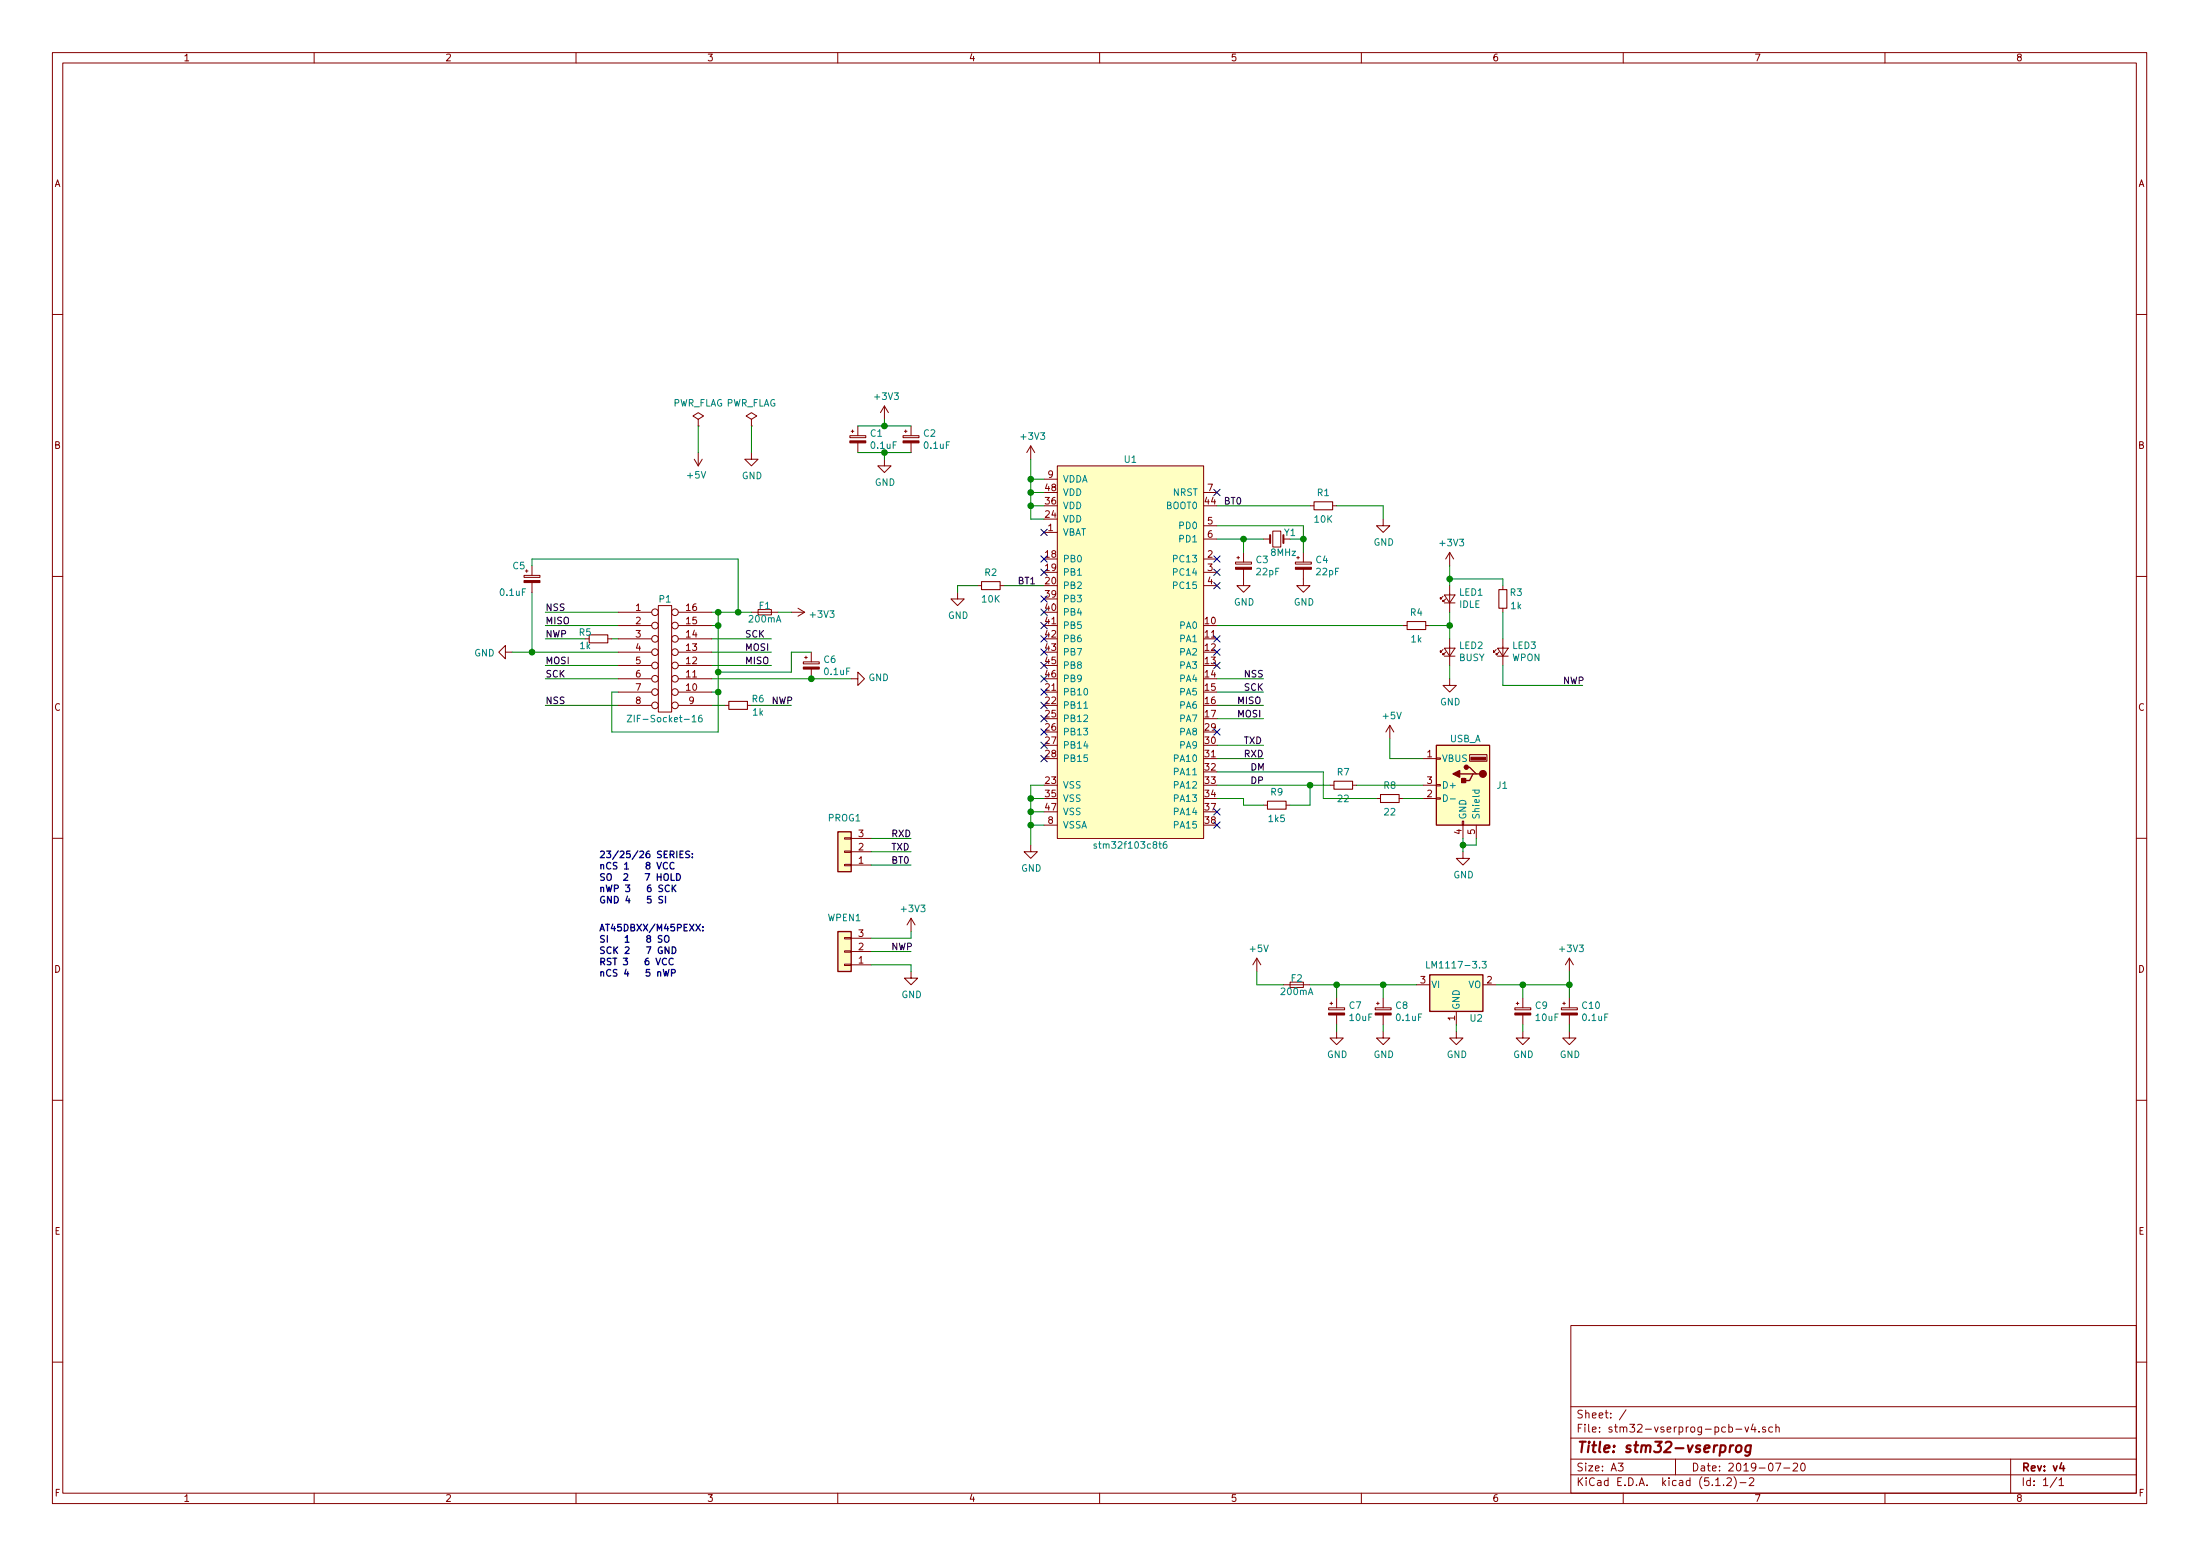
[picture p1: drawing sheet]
<svg xmlns="http://www.w3.org/2000/svg" width="420mm" height="297mm" viewBox="0 0 420 297" stroke-linecap="round" stroke-linejoin="round" font-family="sans-serif">
<g fill="none" stroke="#840000" stroke-width=".19">
<path d="M10 10h400v277h-400zM12 12h396v273.1h-396zM60 10v2M110 10v2M160 10v2M210 10v2M260 10v2M310 10v2M360 10v2M10 60h2M168.9 77.5l-.8 1.3M168.9 77.5v2.5"/>
<path d="M168.9 77.5l.8 1.3M408 60h2M132.6 87.7l.7 1.2M133.3 80l1.1-.6-1.1-.6-1 .6 1 .6v1.3M133.3 81.3h.1M133.3 86.4v2.5M134.1 87.7l-.8 1.2M143.5 80l1-.6-1-.6-1 .6 1 .6v1.3M143.5 81.3h.1M143.5 86.4v1.3h1.3l-1.3 1.2-1.3-1.2h1.3M162.3 83.2h3.1v.4h-3.1zM162.6 82.3h.5"/>
<path d="M162.8 82.1v.5M163.8 81.3v1.9M163.8 84.5v1.9M168.9 87.7v1.2h1.3l-1.3 1.3-1.3-1.3h1.3M172.5 83.2h3v.4h-3zM172.7 82.3h.5M173 82.1v.5M174 81.3v1.9M174 84.5v1.9M196.8 85.1l-.7 1.3M196.8 85.1v2.6M196.8 85.1l.8 1.3"/>
<path d="M199.4 91.5h2.5M201.9 88.9h28v71.2h-28zM229.9 94h2.5M250.2 96.6h.8M254.5 96.6h.8M264.2 99.1v1.3h1.2l-1.2 1.2-1.3-1.2h1.3M10 110h2M100.1 109.8h3v.4h-3zM100.3 109h.5M101.6 108v1.8M101.6 111.2v1.9M118.1 119.4h6.4"/>
<path d="M118.1 116.9h6.4M125.7 115.6h2.6v20.3h-2.6zM129.5 119.4h6.4M129.5 116.9h6.4M143.5 116.9h1.3M144.8 116.4h2.5v1h-2.5zM147.3 116.9h1.3M151.1 116.9h2.6M152.4 116.1l1.3 .8M153.7 116.9l-1.3 .7M182.9 113.1v1.2h1.2l-1.2 1.3-1.3-1.3h1.3M186.7 111.8h.8"/>
<path d="M191 111.8h.8M199.4 101.6h2.5M229.9 106.7h2.5M229.9 109.3h2.5M229.9 111.8h2.5M229.9 100.4h2.5M229.9 102.9h2.5M236 107.3h3v.4h-3zM236.2 106.5h.5M236.5 106.2v.5M237.5 108.7v3.1h1.3l-1.3 1.3-1.3-1.3h1.3M237.5 105.4v1.9"/>
<path d="M241.3 102.9h1.3M243.1 101.4h1.5v3h-1.5zM247.4 107.3h3v.4h-3zM247.6 106.5h.6M248.9 108.7v3.1h1.3l-1.3 1.3-1.3-1.3h1.3M248.9 105.4v1.9M268 119.4h.7M272.3 119.4h.7M275.6 113.8l-.5 .5v-.2v.2h.2M275.8 113.6h2.1l-1 1.5zM275.8 115.1h2.1M276.1 114.3l-.5 .5v-.2v.2h.2"/>
<path d="M276.9 105.4l-.8 1.3M276.9 105.4v2.6M276.9 111.8v5.1M276.9 105.4l.7 1.3M287 111.8v.8M287 116.1v.8M408 110h2M96.5 124.5v-1.3l-1.3 1.3 1.3 1.3v-1.3h1.3M116.1 122h.7M118.1 122h6.4M118.1 134.7h6.4M118.1 124.5h6.4"/>
<path d="M118.1 127h6.4M118.1 129.6h6.4M118.1 132.1h6.4M129.5 122h6.4M129.5 134.7h6.4M129.5 124.5h6.4M129.5 127h6.4M129.5 129.6h6.4M129.5 132.1h6.4M138.4 134.7h.8M142.7 134.7h.8M153.4 126.4h3.1v.3h-3.1z"/>
<path d="M153.7 125.5h.5M153.9 125.3v.5M154.9 124.5v1.9M154.9 127.7v1.9M162.6 129.6h1.2v-1.3l1.3 1.3-1.3 1.2v-1.2M265.4 138.5l-.7 1.2M265.4 138.5v2.5M265.4 138.5l.8 1.2M275.6 124l-.5 .5v-.3v.3h.2M275.8 123.7h2.1l-1 1.6zM275.8 125.3h2.1M276.1 124.5l-.5 .5v-.2v.2h.2"/>
<path d="M276.9 129.6v1.2h1.2l-1.2 1.3-1.3-1.3h1.3M276.9 122v5M285.7 124l-.5 .5v-.3v.3h.3M286 123.7h2l-1 1.6zM286 125.3h2M286.3 124.5l-.6 .5v-.2v.2h.3M287 122v5M161.3 159.9h1.3v.3h-1.3zM199.4 157.5h2.5M241.3 153.7h.8M245.6 153.7h.8M254 149.9h.8"/>
<path d="M258.3 149.9h.8M262.9 152.4h.8M267.2 152.4h.8M271.8 144.8h2.5M271.8 152.4h2.5M271.8 149.9h2.5M274.3 152.3h.8v.3h-.8zM274.3 149.8h.8v.2h-.8zM274.3 144.7h.8v.2h-.8zM279.3 156.8h.2v.7h-.2zM279.4 157.5v2.6M280.7 144.1h3.3v1.2h-3.3z"/>
<path d="M281.9 157.5v2.6M10 160h2M161.3 162.5h1.3v.2h-1.3zM161.3 165h1.3v.3h-1.3zM161.3 179h1.3v.2h-1.3zM162.6 160.1h3.8M162.6 165.1h3.8M162.6 162.6h3.8M162.6 179.1h3.8M174 175.3v2.5M174 175.3l-.8 1.3M174 175.3l.8 1.3"/>
<path d="M196.8 161.3v1.3h1.3l-1.3 1.3-1.2-1.3h1.2M279.4 162.6v1.3h1.3l-1.3 1.2-1.3-1.2h1.3M408 160h2M161.3 181.5h1.3v.3h-1.3zM161.3 184.1h1.3v.2h-1.3zM162.6 184.2h3.8M162.6 181.6h3.8M174 185.5v1.2h1.3l-1.3 1.3-1.3-1.3h1.3M240 182.9l-.7 1.3M240 182.9v2.6M240 182.9l.8 1.3M245.1 188h1.3"/>
<path d="M246.4 187.5h2.5v1h-2.5zM248.9 188h1.3M253.7 192.4h3.1v.4h-3.1zM254 191.6h.5M254.3 191.3v.5M255.3 196.9v1.3h1.2l-1.2 1.2-1.3-1.2h1.3M255.3 190.5v1.9M255.3 193.8v1.8M262.6 192.4h3.1v.4h-3.1zM262.9 191.6h.5M263.1 191.3v.5M264.2 196.9v1.3h1.2l-1.2 1.2-1.3-1.2h1.3"/>
<path d="M264.2 190.5v1.9M264.2 193.8v1.8M270.5 188h2.5M278.1 196.9v1.3h1.3l-1.3 1.2-1.2-1.2h1.2M278.1 193.1v2.5M283.2 188h2.5M289.3 192.4h3.1v.4h-3.1zM289.6 191.6h.5M289.8 191.3v.5M290.8 196.9v1.3h1.3l-1.3 1.2-1.2-1.2h1.2M290.8 190.5v1.9M290.8 193.8v1.8"/>
<path d="M298.2 192.4h3v.4h-3zM298.4 191.6h.6M298.7 191.3v.5M299.7 196.9v1.3h1.3l-1.3 1.2-1.3-1.2h1.3M299.7 182.9v2.6M299.7 190.5v1.9M299.7 193.8v1.8M299.7 182.9l-.7 1.3M299.7 182.9l.8 1.3M10 210h2M408 210h2M300 253h108v32.1h-108z"/>
<path d="M10 260h2M300 278.5h108M300 274.5h108M300 268.5h108M309 279.3h1l-.5 .6 .4 .1v.7l-.2 .1-.7-.1M310.5 269.1l-1.2 2M320 278.5v3M331.5 272.8h1.2M333.2 272.4l.4 1 .4-1M334.8 271.8l-.4 1.1h1M335.2 272.4v1M335.9 273.3v.1"/>
<path d="M337.2 272.5l-.4-.1-.2 .2 .1 .2 .5 .2v.3h-.6M338.5 272.5l-.4-.1-.3 .3 .1 .6 .2 .1 .4-.1M339.1 279.3h1l-.6 1.5M339.2 272.5l.2-.1 .3 .1 .1 .9M339.2 271.9v1.5M342.5 279.5l.5-.2 .3 .2v.2l-.9 1.1h.9M344.1 279.4l.1-.1a.8 .8 0 0 1 .6 .8 .8 .8 0 0 1-.6 .7 1 1 0 0 1-.1-1.4zM384 278.5v6.6M408 260h2M60 285.1v1.9M110 285.1v1.9M160 285.1v1.9"/>
<path d="M210 285.1v1.9M260 285.1v1.9M300 281.5h108M310 285.1v1.9M327.7 283.6h.8M329.2 283.5v.1M329.8 282.3l.6-.2 .2 .2 .1 .2-1 1.1h1M331.2 281.9a1.71 1.71 0 0 1 0 2.3M332.3 283h1.2M334.1 282.3l.6-.2 .2 .4-.9 1.1h.9M340.7 280.2h1.1M360 285.1v1.9"/>
<path d="M392.8 282l-1.3 2M393.2 282.5l.5-.4v1.5M393.2 283.6h.9"/>
<circle cx="125.1" cy="116.9" r=".63"/>
<circle cx="125.1" cy="119.4" r=".63"/>
<circle cx="128.9" cy="119.4" r=".63"/>
<circle cx="128.9" cy="116.9" r=".63"/>
<circle cx="125.1" cy="132.1" r=".63"/>
<circle cx="125.1" cy="134.7" r=".63"/>
<circle cx="125.1" cy="129.6" r=".63"/>
<circle cx="125.1" cy="122" r=".63"/>
<circle cx="125.1" cy="127" r=".63"/>
<circle cx="125.1" cy="124.5" r=".63"/>
<circle cx="128.9" cy="127" r=".63"/>
<circle cx="128.9" cy="122" r=".63"/>
<circle cx="128.9" cy="124.5" r=".63"/>
<circle cx="128.9" cy="132.1" r=".63"/>
<circle cx="128.9" cy="129.6" r=".63"/>
<circle cx="128.9" cy="134.7" r=".63"/>
</g>
<path d="M393.7 279.2l-.3 1.1h.9M394.1 279.8v1" fill="none" stroke="#840000" stroke-width=".3"/>
<path d="M331 275.9l-.3 .1-.3 .3M331.7 276.1l.1-.1a.51 .51 0 0 1 .8 .3l-.2 .7a.53 .53 0 0 1-.5 .2 .53 .53 0 0 1-.4-.4zM334.4 276a.68 .68 0 0 0-1 .3v.7l.3 .2 .5-.1M334.4 275.9l-.3 1.8a.53 .53 0 0 1-.8 .1" fill="none" stroke="#840000" stroke-width=".41"/>
<g fill="#ffffc2" stroke="#ffffc2" stroke-width=".19">
<path d="M201.9 88.9h28v71.2h-28z"/>
<path d="M274.3 142.3h10.2v15.2h-10.2z"/>
<path d="M273 186.1h10.2v7h-10.2z"/>
<path d="M160 158.8h2.6v7.6h-2.6z"/>
<path d="M160 177.8h2.6v7.7h-2.6z"/>
</g>
<path d="M119.8 136.5h.8l-.8 1.3h.8M134 136.5l-.4 .1a.87 .87 0 0 0 0 1.2l.5-.1v-.6l-.5-.1-.2 .3M207 135.2h.7M275.7 151.7a.64 .64 0 0 1 .7 .7 .64 .64 0 0 1-.7 .6zM277 152.5h1M281.2 150.8h1.3M281.7 150.8v.4l.2 .2 .5-.1v-.5M209.4 161.1h-.3l-.2 .2 .1 .2 .4 .1v.3h-.5M222.8 160.7h-.4a.87 .87 0 0 0 0 1.2h.4l.1-.5-.3-.3h-.2l-.3 .3M272.5 183.5v1.3h.6M283.1 183.5h.7l-.4 .5 .4 .1v.5l-.2 .2-.5-.1" fill="none" stroke="#008484" stroke-width=".19"/>
<g fill="none" stroke="#008400" stroke-width=".19">
<path d="M133.3 81.3v5.1M143.5 81.3v5.1M163.8 81.3h10.2M163.8 86.4h10.2M168.9 80v1.3M168.9 86.4v1.3M196.8 87.7v11.4h2.6M196.8 96.6h2.6M196.8 94h2.6M196.8 91.5h2.6M232.4 96.6h17.8M255.3 96.6h8.9v2.5"/>
<path d="M101.6 108v-1.3h39.4v10.2M101.6 113.1v11.4M104.1 119.4h14M104.1 116.9h14M135.9 119.4h1.3M135.9 116.9h7.6M137.2 116.9v22.8h-20.4v-7.6h1.3M148.6 116.9h2.5M186.7 111.8h-3.8v1.3M191.8 111.8h7.6M232.4 102.9h8.9M232.4 100.4h16.5v5"/>
<path d="M232.4 119.4h35.6M237.5 102.9v2.5M246.4 102.9h2.5M273 119.4h3.9M276.9 108v3.8M276.9 116.9v5.1M276.9 110.5h10.1v1.3M287 116.9v5.1M97.8 124.5h20.3M104.1 129.6h14M104.1 134.7h14M104.1 122h7.7"/>
<path d="M104.1 127h14M116.8 122h1.3M135.9 129.6h26.7M135.9 132.1h1.3M135.9 134.7h2.5M135.9 122h11.4M135.9 124.5h11.4M135.9 127h11.4M143.5 134.7h7.6M154.9 124.5h-3.8v3.8h-13.9M232.4 129.6h8.9M232.4 132.1h8.9"/>
<path d="M232.4 134.7h8.9M232.4 137.2h8.9M276.9 127v2.6M287 127v3.8h15.3M196.8 152.4h2.6M196.8 155h2.6M196.8 157.5h2.6M199.4 149.9h-2.6v11.4M232.4 149.9h21.6M232.4 152.4h5.1v1.3h3.8M232.4 147.4h20.3v5h10.2M232.4 144.8h8.9"/>
<path d="M232.4 142.3h8.9M250.2 149.9v3.8h-3.8M259.1 149.9h12.7M265.4 141v3.8h6.4M268 152.4h3.8M166.4 165.1h7.6M166.4 162.6h7.6M166.4 160.1h7.6M174 177.8v1.3h-7.6M279.4 160.1v2.5M281.9 160.1v1.2h-2.5M166.4 184.2h7.6v1.3"/>
<path d="M166.4 181.6h7.6M240 185.5v2.5h5.1M250.2 188h20.3M255.3 188v2.5M255.3 195.6v1.3M264.2 188v2.5M264.2 195.6v1.3M278.1 195.6v1.3M285.7 188h14M290.8 188v2.5M290.8 195.6v1.3M299.7 185.5v5"/>
<path d="M299.7 195.6v1.3"/>
</g>
<g fill="#008400" stroke="#008400" stroke-width=".25">
<circle cx="196.9" cy="152.4" r=".51"/>
<circle cx="196.9" cy="155" r=".51"/>
<circle cx="196.9" cy="157.5" r=".51"/>
<circle cx="196.9" cy="96.6" r=".51"/>
<circle cx="196.9" cy="94" r=".51"/>
<circle cx="196.9" cy="91.5" r=".51"/>
<circle cx="237.5" cy="102.9" r=".51"/>
<circle cx="248.9" cy="102.9" r=".51"/>
<circle cx="168.9" cy="81.3" r=".51"/>
<circle cx="168.9" cy="86.4" r=".51"/>
<circle cx="255.3" cy="188" r=".51"/>
<circle cx="264.2" cy="188" r=".51"/>
<circle cx="290.8" cy="188" r=".51"/>
<circle cx="250.2" cy="149.9" r=".51"/>
<circle cx="276.9" cy="119.4" r=".51"/>
<circle cx="276.9" cy="110.5" r=".51"/>
<circle cx="299.7" cy="188" r=".51"/>
<circle cx="101.6" cy="124.5" r=".51"/>
<circle cx="141" cy="116.9" r=".51"/>
<circle cx="137.2" cy="116.9" r=".51"/>
<circle cx="137.2" cy="132.1" r=".51"/>
<circle cx="137.2" cy="119.4" r=".51"/>
<circle cx="154.9" cy="129.6" r=".51"/>
<circle cx="137.2" cy="128.3" r=".51"/>
<circle cx="279.4" cy="161.3" r=".51"/>
</g>
<path d="M251 95.8h3.5v1.5h-3.5zM187.5 111h3.5v1.6h-3.5zM268.7 118.7h3.6v1.5h-3.6zM286.3 112.6h1.5v3.5h-1.5zM112.5 121.2h3.6v1.5h-3.6zM139.2 133.9h3.5v1.5h-3.5zM242.1 152.9h3.5v1.6h-3.5zM254.8 149.1h3.5v1.6h-3.5zM263.7 151.7h3.5v1.5h-3.5z" fill="none" stroke="#840000" stroke-width=".2"/>
<path d="M242.6 102.1v1.6M245.1 102.1v1.6" fill="none" stroke="#840000" stroke-width=".38"/>
<g fill="#840000" stroke="#840000" stroke-width=".19">
<path d="M236 108.3h3v.4h-3z"/>
<path d="M247.4 108.3h3v.4h-3z"/>
<path d="M162.3 84.2h3.1v.3h-3.1z"/>
<path d="M172.5 84.2h3v.3h-3z"/>
<path d="M280.9 144.6h2.8v.5h-2.8z"/>
<path d="M253.7 193.4h3.1v.4h-3.1z"/>
<path d="M262.6 193.4h3.1v.4h-3.1z"/>
<path d="M289.3 193.4h3.1v.4h-3.1z"/>
<path d="M298.2 193.4h3v.4h-3z"/>
<path d="M100.1 110.8h3v.4h-3z"/>
<path d="M153.4 127.3h3.1v.4h-3.1z"/>
</g>
<path d="M160 158.8h2.6v7.6h-2.6zM274.3 142.3h10.2v15.2h-10.2zM278.8 147.7h2.5M280 146.5h.7l1.2 1.2h.7M281.9 147.7h-.6l-.6 1.3h-1.3M160 177.8h2.6v7.7h-2.6zM273 186.1h10.2v7h-10.2z" fill="none" stroke="#840000" stroke-width=".25"/>
<g fill="#840000" stroke="#840000" stroke-width=".25">
<path d="M279.1 148.6h.8v.8h-.8z"/>
<path d="M277.5 147.7l1.3-.6v1.3z"/>
<circle cx="283.2" cy="147.7" r=".63"/>
<circle cx="280" cy="146.5" r=".38"/>
</g>
<g fill="none" stroke="#000084" stroke-width=".19">
<path d="M231.8 93.4l1.2 1.2M233 93.4l-1.2 1.2M198.8 101l1.2 1.2M198.8 106.1l1.2 1.2M198.8 108.6l1.2 1.3M198.8 113.7l1.2 1.2M198.8 116.3l1.2 1.2M198.8 118.8l1.2 1.2M200 101l-1.2 1.2M200 106.1l-1.2 1.2M200 108.6l-1.2 1.3M200 113.7l-1.2 1.2"/>
<path d="M200 116.3l-1.2 1.2M200 118.8l-1.2 1.2M231.8 106.1l1.2 1.2M231.8 108.6l1.2 1.3M231.8 111.2l1.2 1.2M233 106.1l-1.2 1.2M233 108.6l-1.2 1.3M233 111.2l-1.2 1.2M198.8 121.3l1.2 1.3M198.8 123.9l1.2 1.2M198.8 126.4l1.2 1.2M198.8 129l1.2 1.2"/>
<path d="M198.8 131.5l1.2 1.2M198.8 134l1.2 1.3M198.8 136.6l1.2 1.2M198.8 139.1l1.2 1.2M200 121.3l-1.2 1.3M200 123.9l-1.2 1.2M200 126.4l-1.2 1.2M200 129l-1.2 1.2M200 131.5l-1.2 1.2M200 134l-1.2 1.3M200 136.6l-1.2 1.2M200 139.1l-1.2 1.2"/>
<path d="M231.8 121.3l1.2 1.3M231.8 123.9l1.2 1.2M231.8 126.4l1.2 1.2M231.8 139.1l1.2 1.2M233 121.3l-1.2 1.3M233 123.9l-1.2 1.2M233 126.4l-1.2 1.2M233 139.1l-1.2 1.2M198.8 141.7l1.2 1.2M198.8 144.2l1.2 1.2M200 141.7l-1.2 1.2M200 144.2l-1.2 1.2"/>
<path d="M231.8 154.4l1.2 1.2M231.8 156.9l1.2 1.2M233 154.4l-1.2 1.2M233 156.9l-1.2 1.2"/>
</g>
<g fill="none" stroke="#0000c2" stroke-width=".25">
<path d="M119.2 166.9l.5-.1 .2 .3-.8 1h.8M119.3 165l.4-.4v1.3M119.3 165.9h.7M119.5 168.9h.8l-.5 .5 .4 .2 .1 .4-.3 .2-.5-.1M119.8 171.1l-.3 .8h.8M123.6 165.2l-.2-.3 .1-.1 .1-.2 .5 .2v.3l-.6 .1-.1 .2v.3l.2 .2 .4-.1 .1-.1v-.4l-.2-.1M124.3 168.9l-.4 .1a.87 .87 0 0 0 0 1.2l.4-.1v-.5l-.4-.2-.3 .3M124.3 171.1h-.6l-.1 .6 .2-.1 .5 .1v.5l-.2 .2-.5-.2M125.5 164.6l.4 1.3 .4-1.3M126.4 178.7l-.5-.1-.1 .1v.4l.5 .2 .1 .3-.2 .3-.5-.1M126.5 169l-.4-.1-.2 .2v.4l.6 .2v.3l-.2 .2h-.5M126.5 171.2l-.4-.1-.2 .1v.5l.6 .2v.2l-.2 .3-.5-.1"/>
<path d="M126.8 167l.3-.2a.44 .44 0 0 1 .5 .4v.7l-.5 .2-.3-.2zM127 178.8l.2-.2a.45 .45 0 0 1 .6 .4l-.2 .8h-.5a.92 .92 0 0 1-.1-1zM127.1 171.1v1.3M127.5 164.8a.6 .6 0 0 0-.9 .4 .6 .6 0 0 0 .6 .7l.3-.1M127.8 169.1a.6 .6 0 0 0-.8 .4 .6 .6 0 0 0 .6 .7l.2-.1M128.2 166.8v1.3h.6M128.4 168.9v1.3M128.5 169.5l.6 .7M128.7 164.8a.6 .6 0 0 0-.8 .4 .6 .6 0 0 0 .6 .7l.2-.1M129.1 168.9l-.7 .8M129.2 166.8a.64 .64 0 0 1 .8 .6 .64 .64 0 0 1-.8 .7zM129.3 162.5v1.2"/>
<path d="M129.9 163.1h.4M130.5 162.5h-.6v1.2h.6M131.7 162.5h-.5l-.2 .1v.4l.6 .2 .1 .3-.3 .2h-.4M132.2 163.6v.1M132.2 163v.1M132.9 176.4l.9 1.3M133.8 176.4l-.9 1.3M134.2 177.6v.1M134.2 176.9v.1M119.4 180.9l.5-.1 .2 .3-.7 .9h.7M119.6 185l-.3 .9h.8M119.9 185.5v.8"/>
<path d="M123.5 180.8h.8l-.5 1.2M123.8 182.9h-.2a.79 .79 0 0 0-.1 1.3l.3-.1 .2-.4-.3-.3h-.2l-.3 .3M125.3 182.9l.4 1.3 .4-1.3M126.4 180.8a.59 .59 0 0 0-.7 .6 .59 .59 0 0 0 .7 .6l.1-.5h-.3M126.7 185.1l.3 1.2 .2-.9 .3 .9 .3-1.2M127.3 183a.6 .6 0 0 0-.9 .5 .6 .6 0 0 0 .6 .7l.3-.1M127.8 180.8v1.2l-.8-1.2v1.2M128.2 185.7h.7v-.5l-.7-.1v1.2M128.4 180.8a.64 .64 0 0 1 .7 .6 .64 .64 0 0 1-.7 .6zM128.5 183a.6 .6 0 0 0-.8 .5 .6 .6 0 0 0 .6 .7l.2-.1"/>
</g>
<text font-size="2.8" fill="#840000" x="301" y="277.3">Title: stm32-vserprog</text>
<g font-size="2.1" fill="#840000">
<text x="301" y="273.5">File: stm32-vserprog-pcb-v4.sch</text>
<text x="301" y="270.8">Sheet: /</text>
<text x="301" y="280.9">Size: A3</text>
<text x="323" y="280.9">Date: 2019-07-20</text>
<text x="386" y="280.9">Rev: v4</text>
<text x="301" y="283.7">KiCad E.D.A. kicad (5.1.2)-2</text>
<text x="386" y="283.7">Id: 1/1</text>
</g>
<g font-size="1.8" fill="#840000">
<text x="35" y="11.7">1</text>
<text x="85" y="11.7">2</text>
<text x="135" y="11.7">3</text>
<text x="185" y="11.7">4</text>
<text x="235" y="11.7">5</text>
<text x="285" y="11.7">6</text>
<text x="335" y="11.7">7</text>
<text x="385" y="11.7">8</text>
<text x="10.4" y="35.7">A</text>
<text x="408.4" y="35.7">A</text>
<text x="10.4" y="85.7">B</text>
<text x="408.4" y="85.7">B</text>
<text x="199.7" y="93.8">48</text>
<text x="200.2" y="91.2">9</text>
<text x="230.7" y="93.8">7</text>
<text x="199.7" y="98.8">24</text>
<text x="199.7" y="96.3">36</text>
<text x="200.2" y="101.4">1</text>
<text x="230.2" y="96.3">44</text>
<text x="230.7" y="100.1">5</text>
<text x="199.7" y="106.5">18</text>
<text x="230.7" y="106.5">2</text>
<text x="230.7" y="102.7">6</text>
<text x="242.8" y="106.1">8MHz</text>
<text x="199.7" y="109">19</text>
<text x="199.7" y="111.5">20</text>
<text x="230.7" y="109">3</text>
<text x="230.7" y="111.5">4</text>
<text x="121.4" y="116.6">1</text>
<text x="121.4" y="119.2">2</text>
<text x="131.1" y="119.2">15</text>
<text x="131.1" y="116.6">16</text>
<text x="199.7" y="114.1">39</text>
<text x="199.7" y="116.6">40</text>
<text x="199.7" y="119.2">41</text>
<text x="230.2" y="119.2">10</text>
<text x="121.4" y="121.7">3</text>
<text x="121.4" y="124.2">4</text>
<text x="131.1" y="124.2">13</text>
<text x="131.1" y="121.7">14</text>
<text x="199.7" y="121.7">42</text>
<text x="199.7" y="124.2">43</text>
<text x="230.2" y="121.7">11</text>
<text x="230.2" y="124.2">12</text>
<text x="121.4" y="126.8">5</text>
<text x="121.4" y="129.3">6</text>
<text x="121.4" y="131.9">7</text>
<text x="131.1" y="131.9">10</text>
<text x="131.1" y="129.3">11</text>
<text x="131.1" y="126.8">12</text>
<text x="199.7" y="131.9">21</text>
<text x="199.7" y="126.8">45</text>
<text x="199.7" y="129.3">46</text>
<text x="230.2" y="126.8">13</text>
<text x="230.2" y="129.3">14</text>
<text x="230.2" y="131.9">15</text>
<text x="10.4" y="135.7">C</text>
<text x="121.4" y="134.4">8</text>
<text x="131.6" y="134.4">9</text>
<text x="199.7" y="134.4">22</text>
<text x="199.7" y="136.9">25</text>
<text x="230.2" y="134.4">16</text>
<text x="230.2" y="136.9">17</text>
<text x="408.4" y="135.7">C</text>
<text x="199.7" y="139.5">26</text>
<text x="199.7" y="142">27</text>
<text x="230.2" y="139.5">29</text>
<text x="230.2" y="142">30</text>
<text x="199.7" y="149.6">23</text>
<text x="199.7" y="144.6">28</text>
<text x="230.2" y="144.6">31</text>
<text x="230.2" y="147.1">32</text>
<text x="230.2" y="149.6">33</text>
<text x="272.6" y="144.6">1</text>
<text x="272.6" y="149.6">3</text>
<text x="199.7" y="152.2">35</text>
<text x="199.7" y="154.7">47</text>
<text x="230.2" y="152.2">34</text>
<text x="230.2" y="154.7">37</text>
<text x="272.6" y="152.2">2</text>
<text x="164" y="159.8">3</text>
<text x="200.2" y="157.3">8</text>
<text x="230.2" y="157.3">38</text>
<text x="279.1" y="159.3" transform="rotate(-90 279.1 159.3)">4</text>
<text x="281.7" y="159.3" transform="rotate(-90 281.7 159.3)">5</text>
<text x="164" y="164.9">1</text>
<text x="164" y="162.3">2</text>
<text x="164" y="178.9">3</text>
<text x="10.4" y="185.7">D</text>
<text x="164" y="183.9">1</text>
<text x="164" y="181.4">2</text>
<text x="408.4" y="185.7">D</text>
<text x="271.3" y="187.7">3</text>
<text x="284" y="187.7">2</text>
<text x="277.9" y="194.8" transform="rotate(-90 277.9 194.8)">1</text>
<text x="10.4" y="235.7">E</text>
<text x="408.4" y="235.7">E</text>
<text x="10.5" y="285.7">F</text>
<text x="35" y="286.7">1</text>
<text x="85" y="286.7">2</text>
<text x="135" y="286.7">3</text>
<text x="185" y="286.7">4</text>
<text x="235" y="286.7">5</text>
<text x="285" y="286.7">6</text>
<text x="335" y="286.7">7</text>
<text x="385" y="286.7">8</text>
<text x="408.5" y="285.7">F</text>
</g>
<g font-size="1.8" fill="#008484">
<text x="128.4" y="77.6">PWR_FLAG PWR_FLAG</text>
<text x="167.2" y="76.3">+3V3</text>
<text x="166.3" y="83.4">C1</text>
<text x="176.4" y="83.4">C2</text>
<text x="195.1" y="84">+3V3</text>
<text x="166.4" y="85.7">0.1uF</text>
<text x="176.6" y="85.7">0.1uF</text>
<text x="214.8" y="88.4">U1</text>
<text x="131.4" y="91.3">+5V</text>
<text x="141.7" y="91.5">GND</text>
<text x="167.1" y="92.7">GND</text>
<text x="202.9" y="94.7">VDD</text>
<text x="202.9" y="92.1">VDDA</text>
<text x="224" y="94.7">NRST</text>
<text x="251.6" y="94.7">R1</text>
<text x="202.9" y="99.7">VDD</text>
<text x="202.9" y="97.2">VDD</text>
<text x="222.8" y="97.2">BOOT0</text>
<text x="225.4" y="101">PD0</text>
<text x="251.1" y="99.8">10K</text>
<text x="202.9" y="102.3">VBAT</text>
<text x="202.9" y="107.4">PB0</text>
<text x="224.4" y="107.4">PC13</text>
<text x="225.4" y="103.5">PD1</text>
<text x="239.9" y="107.5">C3</text>
<text x="245.3" y="102.3">Y1</text>
<text x="251.4" y="107.5">C4</text>
<text x="262.3" y="104.2">GND</text>
<text x="275.2" y="104.3">+3V3</text>
<text x="95.6" y="113.8">0.1uF</text>
<text x="98" y="108.7">C5</text>
<text x="188.1" y="109.9">R2</text>
<text x="202.9" y="109.9">PB1</text>
<text x="202.9" y="112.4">PB2</text>
<text x="224.4" y="109.9">PC14</text>
<text x="224.4" y="112.4">PC15</text>
<text x="240.1" y="109.8">22pF</text>
<text x="251.5" y="109.8">22pF</text>
<text x="278.7" y="113.7">LED1</text>
<text x="288.4" y="113.8">R3</text>
<text x="125.9" y="115">P1</text>
<text x="143.2" y="118.8">200mA</text>
<text x="145" y="116.3">F1</text>
<text x="154.9" y="117.9">+3V3</text>
<text x="181.1" y="118.1">GND</text>
<text x="187.6" y="115">10K</text>
<text x="202.9" y="115">PB3</text>
<text x="202.9" y="117.5">PB4</text>
<text x="235.7" y="115.6">GND</text>
<text x="247.1" y="115.6">GND</text>
<text x="269.4" y="117.6">R4</text>
<text x="278.7" y="116">IDLE</text>
<text x="288.6" y="116.3">1k</text>
<text x="90.6" y="125.3">GND</text>
<text x="110.6" y="121.4">R5</text>
<text x="110.8" y="123.9">1k</text>
<text x="202.9" y="120.1">PB5</text>
<text x="202.9" y="122.6">PB6</text>
<text x="202.9" y="125.1">PB7</text>
<text x="225.4" y="120.1">PA0</text>
<text x="225.4" y="122.6">PA1</text>
<text x="225.4" y="125.1">PA2</text>
<text x="269.5" y="122.6">1k</text>
<text x="278.7" y="123.9">LED2</text>
<text x="288.9" y="123.9">LED3</text>
<text x="157.4" y="126.6">C6</text>
<text x="157.6" y="128.9">0.1uF</text>
<text x="165.9" y="130">GND</text>
<text x="202.9" y="127.7">PB8</text>
<text x="202.9" y="130.2">PB9</text>
<text x="225.4" y="127.7">PA3</text>
<text x="225.4" y="130.2">PA4</text>
<text x="278.7" y="126.2">BUSY</text>
<text x="288.8" y="126.2">WPON</text>
<text x="121.2" y="137.9">ZIF-Socket-16</text>
<text x="143.7" y="134.1">R6</text>
<text x="143.8" y="136.6">1k</text>
<text x="202.9" y="132.8">PB10</text>
<text x="202.9" y="135.3">PB11</text>
<text x="202.9" y="137.8">PB12</text>
<text x="225.4" y="132.8">PA5</text>
<text x="225.4" y="135.3">PA6</text>
<text x="225.4" y="137.8">PA7</text>
<text x="264.2" y="137.3">+5V</text>
<text x="275" y="134.7">GND</text>
<text x="202.9" y="140.4">PB13</text>
<text x="202.9" y="142.9">PB14</text>
<text x="225.4" y="140.4">PA8</text>
<text x="225.4" y="142.9">PA9</text>
<text x="276.9" y="141.7">USB_A</text>
<text x="202.9" y="145.5">PB15</text>
<text x="224.4" y="145.5">PA10</text>
<text x="224.4" y="148">PA11</text>
<text x="255.4" y="148">R7</text>
<text x="275.3" y="145.5">VBUS</text>
<text x="202.9" y="150.5">VSS</text>
<text x="202.9" y="153.1">VSS</text>
<text x="202.9" y="155.6">VSS</text>
<text x="224.4" y="150.5">PA12</text>
<text x="224.4" y="153.1">PA13</text>
<text x="224.4" y="155.6">PA14</text>
<text x="242.7" y="151.9">R9</text>
<text x="255.6" y="153.1">22</text>
<text x="264.3" y="150.6">R8</text>
<text x="264.5" y="155.7">22</text>
<text x="275.3" y="150.5">D+</text>
<text x="286" y="150.6">J1</text>
<text x="158.2" y="156.8">PROG1</text>
<text x="202.9" y="158.2">VSSA</text>
<text x="224.4" y="158.2">PA15</text>
<text x="242.4" y="156.9">1k5</text>
<text x="280" y="156.5" transform="rotate(-90 280 156.5)">GND</text>
<text x="282.6" y="156.5" transform="rotate(-90 282.6 156.5)">Shield</text>
<text x="195" y="166.4">GND</text>
<text x="209.8" y="162">stm32f103c8t6</text>
<text x="277.6" y="167.7">GND</text>
<text x="158.1" y="175.9">WPEN1</text>
<text x="172.3" y="174.1">+3V3</text>
<text x="238.8" y="181.7">+5V</text>
<text x="273.4" y="184.9">LM1117-3.3</text>
<text x="298" y="181.7">+3V3</text>
<text x="172.2" y="190.5">GND</text>
<text x="244.8" y="190">200mA</text>
<text x="246.6" y="187.4">F2</text>
<text x="273.3" y="188.6">VI</text>
<text x="280.4" y="188.6">VO</text>
<text x="257.7" y="192.6">C7</text>
<text x="257.8" y="194.9">10uF</text>
<text x="266.6" y="192.6">C8</text>
<text x="266.8" y="194.9">0.1uF</text>
<text x="278.8" y="192.8" transform="rotate(-90 278.8 192.8)">GND</text>
<text x="280.8" y="195">U2</text>
<text x="293.3" y="192.6">C9</text>
<text x="293.4" y="194.9">10uF</text>
<text x="302.2" y="192.6">C10</text>
<text x="302.3" y="194.9">0.1uF</text>
<text x="253.4" y="202">GND</text>
<text x="262.3" y="202">GND</text>
<text x="276.3" y="202">GND</text>
<text x="289" y="202">GND</text>
<text x="297.9" y="202">GND</text>
</g>
<g font-size="1.8">
<text x="233.7" y="96.3">BT0</text>
<text x="194.3" y="111.5">BT1</text>
<text x="104.1" y="116.6">NSS</text>
<text x="104.1" y="119.2">MISO</text>
<text x="104.1" y="121.7">NWP</text>
<text x="142.2" y="124.2">MOSI</text>
<text x="142.2" y="121.7">SCK</text>
<text x="104.1" y="126.8">MOSI</text>
<text x="104.1" y="129.3">SCK</text>
<text x="142.2" y="126.8">MISO</text>
<text x="237.5" y="129.3">NSS</text>
<text x="237.5" y="131.9">SCK</text>
<text x="298.4" y="130.6">NWP</text>
<text x="104.1" y="134.4">NSS</text>
<text x="147.3" y="134.4">NWP</text>
<text x="236.2" y="134.4">MISO</text>
<text x="236.2" y="136.9">MOSI</text>
<text x="237.5" y="142">TXD</text>
<text x="237.5" y="144.6">RXD</text>
<text x="238.8" y="147.1">DM</text>
<text x="238.8" y="149.6">DP</text>
<text x="170.2" y="159.8">RXD</text>
<text x="170.2" y="164.9">BT0</text>
<text x="170.2" y="162.3">TXD</text>
<text x="170.2" y="181.4">NWP</text>
</g>
<g font-size="1.8" fill="#0000c2">
<text x="114.3" y="163.8">23/25/26 SERIES:</text>
<text x="114.3" y="166">nCS 1</text>
<text x="114.3" y="168.1">SO 2</text>
<text x="114.3" y="170.3">nWP 3</text>
<text x="114.3" y="172.5">GND 4</text>
<text x="120.3" y="168.1">7 HOLD</text>
<text x="114.3" y="177.8">AT45DBXX/M45PEXX:</text>
<text x="114.3" y="179.9">SI</text>
<text x="119.9" y="179.9">8 SO</text>
<text x="114.3" y="182.1">SCK 2</text>
<text x="114.3" y="184.3">RST 3</text>
<text x="114.3" y="186.4">nCS 4</text>
<text x="120.8" y="186.4">5 nWP</text>
</g>
</svg>
